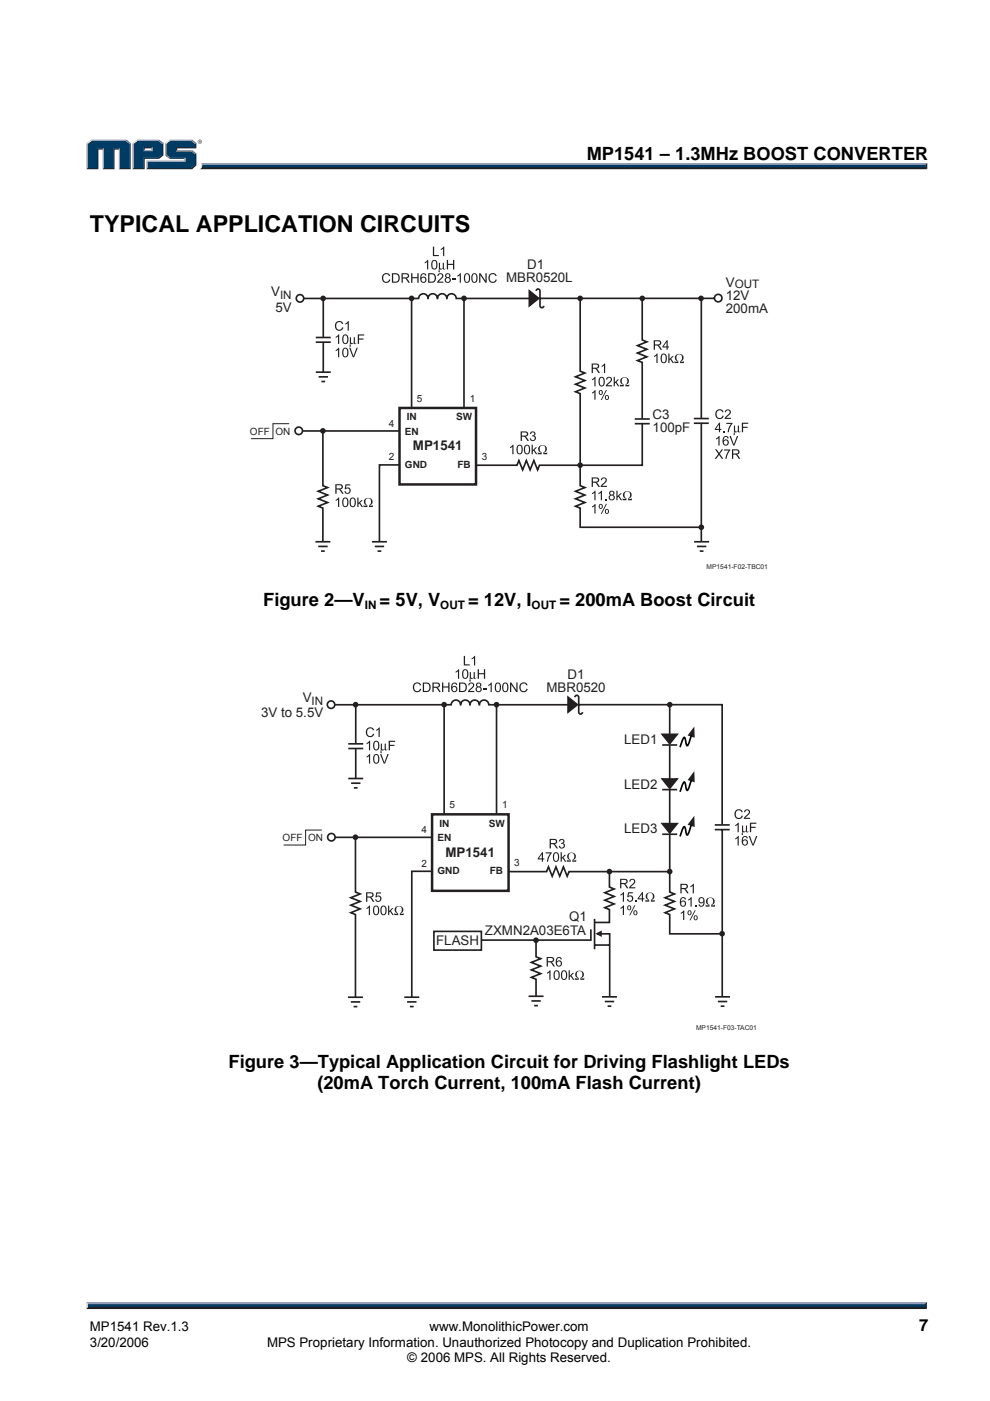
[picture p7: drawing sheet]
<svg xmlns="http://www.w3.org/2000/svg" width="210mm" height="297mm" viewBox="0 0 210 297" stroke-linecap="round" stroke-linejoin="round" font-family="sans-serif">
<path d="M42.7 34.6h153.9l-.4 .6h-153.4z" fill="#94a0b9"/>
<path d="M42.8 35.2h153.4l.4 .7h-154.3l.4-.3z" fill="#231f20"/>
<path d="M196.2 35l.4-.4v1.3l-.4-.4z" fill="#001339"/>
<path d="M42.9 35h153.3v.5h-153.4z" fill="#003b63"/>
<path d="M42.7 34.6l.2 .4-.1 .3-.2 .5h-.2a1.24 1.24 0 0 0 .3-1.2z" fill="#dcddde"/>
<path d="M30.4 32.1l.3-.3h1.3l.3 .3z" fill="#94a0b9"/>
<g fill="#003b63">
<path d="M18.6 30.5l.8-.6h7.2l.8 .6v5.1h-2v-4.1h-1.4v4.1h-2v-4.1h-1.4v4.1h-2z"/>
<path d="M28.3 30.5l.8-.6h2.2v1.3h-.9v.9h1.9v-.9h-1.3v-1.3h2.6l.8 .6v2.3l-.8 .6h-3.2v2.2h-2.1z"/>
<path d="M31.3 34.3h8v-.9h-3.2l-.9-.6v-2.3l.9-.6h4.4l.9 .6v.7h-4.1v.9h3.2l.9 .6v2.2l-.9 .7h-9.2z"/>
</g>
<path d="M35.9 29.7h4.8" fill="none" stroke="#94a0b9" stroke-width=".27"/>
<path d="M35 30.3l.9-.7 .2 .3-.8 .6z" fill="#dcddde"/>
<path d="M35.1 30.3v2.7" fill="none" stroke="#94a0b9" stroke-width=".27"/>
<path d="M35 33l.3-.2 .8 .6-.2 .3z" fill="#547194"/>
<path d="M35.9 33.5h3.4" fill="none" stroke="#001339" stroke-width=".27"/>
<g fill="#94a0b9">
<path d="M31 34h8.1v-.3l.2-.3v.9h-8z"/>
<path d="M31 34l.3 .3v1.3l-.3 .3z"/>
</g>
<path d="M37.3 31.2h4.1v-.7l.2-.2v1.2h-4v.3l-.3 .3z" fill="#001339"/>
<path d="M37.3 31.9h3.4" fill="none" stroke="#94a0b9" stroke-width=".27"/>
<path d="M40.7 31.8l.9 .7-.2 .2-.9-.6z" fill="#547194"/>
<g fill="#001339">
<path d="M31 35.9l.3-.3h9.2l.9-.7v-2.2l.2-.2v2.6l-.9 .8z"/>
<path d="M30.4 33.4h3.2l.8-.6v-2.3l.2-.2v2.7l-.9 .7h-3v2.2h-2.6l.2-.3h2.1z"/>
</g>
<path d="M33.7 29.6l.9 .7-.2 .2-.8-.6z" fill="#547194"/>
<path d="M29 29.7h4.7" fill="none" stroke="#94a0b9" stroke-width=".27"/>
<path d="M28.1 30.3l.9-.7 .1 .3-.8 .6z" fill="#dcddde"/>
<path d="M28.2 30.3v5.6" fill="none" stroke="#94a0b9" stroke-width=".27"/>
<path d="M32 31.5l.3-.3v.9l-.3-.3z" fill="#94a0b9"/>
<g fill="#001339">
<path d="M30.4 31.2h1.9l-.3 .3h-1.3v.3l-.3 .3z"/>
<path d="M27.4 30.5l.3-.2v5.6h-2.5l.2-.3h2z"/>
</g>
<path d="M26.8 29.6l.9 .7-.3 .2-.8-.6z" fill="#547194"/>
<path d="M19.2 29.7h7.6" fill="none" stroke="#94a0b9" stroke-width=".27"/>
<path d="M18.3 30.3l.9-.7 .2 .3-.8 .6z" fill="#dcddde"/>
<path d="M18.5 30.3v5.6" fill="none" stroke="#94a0b9" stroke-width=".27"/>
<path d="M20.6 31.5h1.4l-.2 .2h-.9v4.2h-2.6l.3-.3h2z" fill="#001339"/>
<path d="M21.9 31.5v4.4" fill="none" stroke="#94a0b9" stroke-width=".27"/>
<path d="M24 31.5h1.4l-.2 .2h-.9v4.2h-2.5l.2-.3h2z" fill="#001339"/>
<path d="M25.3 31.5v4.4" fill="none" stroke="#94a0b9" stroke-width=".27"/>
<path d="M40.7 29.6l.9 .7-.2 .2-.9-.6z" fill="#547194"/>
<g fill="#231f20">
<path d="M18.7 276.8h177.4l.4 .7h-178.3z"/>
<path d="M41.9 30a.45 .45 0 0 1 .9 0 .45 .45 0 0 1-.9 0zM42 30a.37 .37 0 0 0 .7 0 .37 .37 0 0 0-.7 0zM42.2 29.8l.3 .1 .1 .4-.3-.2-.1 .2zM42.3 29.9v.1h.1z"/>
</g>
<path d="M18.3 276.1h178.2l-.4 .7h-177.4z" fill="#94a0b9"/>
<path d="M196.5 276.1v1.4l-.4-.4v-.6z" fill="#001339"/>
<path d="M18.7 276.5h177.4v.6h-177.4z" fill="#003b63"/>
<path d="M18.2 276l.5 .5v.6l-.5 .4z" fill="#dcddde"/>
<path d="M64.4 63.3h24.4a1 1 0 0 1 1-1 1 1 0 0 1 1 1 .99 .99 0 0 1 1-1 .99 .99 0 0 1 .9 1 .99 .99 0 0 1 1-1 .99 .99 0 0 1 1 1 1 1 0 0 1 1-1 1 1 0 0 1 1 1h15.6" fill="none" stroke="#231f20" stroke-width=".35"/>
<g fill="#231f20">
<circle cx="87.3" cy="63.3" r=".6"/>
<circle cx="68.5" cy="63.3" r=".6"/>
<circle cx="98.4" cy="63.3" r=".6"/>
<circle cx="123" cy="63.3" r=".6"/>
<circle cx="136.2" cy="63.3" r=".6"/>
<circle cx="148.6" cy="63.3" r=".6"/>
<circle cx="148.7" cy="111.8" r=".6"/>
<circle cx="123" cy="98.6" r=".6"/>
</g>
<g fill="#231f20" stroke="#231f20" stroke-width=".35">
<path d="M78.9 114.9h3.1z"/>
<path d="M147.2 114.9h3.2z"/>
<path d="M67 71.6h3.1z"/>
<path d="M67 78.9h3.1z"/>
<path d="M147.1 88.7h3.2z"/>
<path d="M134.6 88.8h3.2z"/>
<path d="M98.4 63.3v23.2z"/>
<path d="M112.2 61.7l2 1.6-2 1.5z"/>
</g>
<g fill="none" stroke="#231f20" stroke-width=".35">
<path d="M67 72.5h3.1M67.6 79.9h1.9M68.5 63.3v8.2M68.5 72.6v6.3M87.3 63.3v23.2M113.7 61.7a.4 .4 0 0 1 .4-.4 .4 .4 0 0 1 .4 .4v3.1a.4 .4 0 0 0 .4 .4 .4 .4 0 0 0 .4-.4M114.5 63.3h37M123 63.3v15.4l1 .4-2 .8 2 .8-2 .8 2 .8-2 .8 1 .4v19.5l1 .4-2 .8 2 .8-2 .7 2 .8-2 .8 1 .4v4.1h25.6M136.2 63.3v8.8l.9 .4-1.9 .8 1.9 .8-1.9 .8 1.9 .7-1.9 .8 1 .4v12M148.7 63.3v25.4M64 91.4h20.7M68.1 80.9h.8"/>
<path d="M84.7 98.6h-4.3v16.3M134.6 89.8h3.2M136.2 89.8v8.8h-21.8l-.4 1-.8-2-.8 2-.8-2-.8 2-.8-2-.4 1h-8.6M147.1 89.7h3.2M148.7 89.8v25M79.5 115.9h1.9M80.1 116.8h.7M147.8 115.9h2M148.4 116.8h.8"/>
<circle cx="63.6" cy="63.3" r=".79"/>
<circle cx="152.3" cy="63.2" r=".79"/>
<circle cx="63.3" cy="91.3" r=".79"/>
</g>
<path d="M84.7 86.5h16.2v16.2h-16.2z" fill="none" stroke="#231f20" stroke-width=".53"/>
<path d="M61.3 89.8h-3.4v3.2h-4.7" fill="none" stroke="#231f20" stroke-width=".21"/>
<circle cx="68.5" cy="91.4" r=".6" fill="#231f20"/>
<path d="M66.9 114.9h3.2z" fill="#231f20" stroke="#231f20" stroke-width=".35"/>
<path d="M68.5 91.4v11.6l1 .4-2 .8 2 .8-2 .7 2 .8-2 .8 1 .4v7.2M67.5 115.9h2M68.1 116.8h.8" fill="none" stroke="#231f20" stroke-width=".35"/>
<g fill="#231f20">
<path d="M91.8 52.3h.3v1.8h.9v.2h-1.2z"/>
<path d="M93.5 52.8l.7-.5v2h-.3v-1.6l-.4 .3z"/>
<path d="M90 55.6l.8-.5v2h-.3v-1.6l-.5 .3z"/>
<path d="M93.1 55.7h.2v1l.1 .3 .5-.2v-1.1h.2v1.2l.2 .1 .2-.2-.4 .4-.2-.3-.3 .3-.4-.2v.5l-.1 .3-.1-.3z"/>
<path d="M94.7 55.1h.3v.8h1v-.8h.3v2h-.3v-.9h-1v.9h-.3z"/>
<path d="M81.3 58.1a.88 .88 0 0 1 1.4 .4h-.2a.68 .68 0 0 0-1-.2 .68 .68 0 0 0-.2 .9 .61 .61 0 0 0 .6 .5 .61 .61 0 0 0 .6-.5l.3 .1a.97 .97 0 0 1-1.4 .5 .97 .97 0 0 1-.3-1.4z"/>
<path d="M87.2 57.9h.2v.9h1.1v-.9h.3v2h-.3v-.9h-1.1v.9h-.2z"/>
<path d="M92.9 58.1a.66 .66 0 0 1 1 .1 .66 .66 0 0 1-.3 1l-.6 .5h1v.2h-1.3l.3-.5a1.11 1.11 0 0 0 .6-1.2h-.4l-.2 .3h-.3z"/>
<path d="M95.8 59.1h.8v.2h-.8z"/>
<path d="M97 58.4l.7-.5v2h-.2v-1.5l-.5 .3z"/>
<path d="M101.6 57.9h.3l1 1.6v-1.6h.3v2h-.3l-1-1.5v1.5h-.3z"/>
<path d="M103.9 58.1a.88 .88 0 0 1 1.4 .4h-.3a.68 .68 0 0 0-.9-.2 .68 .68 0 0 0-.2 .9 .61 .61 0 0 0 .6 .5 .61 .61 0 0 0 .6-.5l.2 .1a.97 .97 0 0 1-1.3 .5 .97 .97 0 0 1-.3-1.4z"/>
<path d="M71.3 68.3a.88 .88 0 0 1 1.5 .3l-.3 .1a.68 .68 0 0 0-1-.3 .68 .68 0 0 0-.2 1 .61 .61 0 0 0 .6 .5 .61 .61 0 0 0 .6-.5l.3 .1a.97 .97 0 0 1-1.4 .5 .97 .97 0 0 1-.3-1.5z"/>
<path d="M73.2 68.6l.8-.5v2h-.3v-1.6l-.5 .3z"/>
<path d="M71.2 71.4l.7-.5v2h-.2v-1.6l-.5 .3z"/>
<path d="M74.2 71.5h.2v1l.2 .3 .4-.2v-1.1h.2l.1 1.2 .1 .1 .2-.2-.4 .4-.2-.3-.3 .2-.4-.1 .1 .5-.2 .3-.1-.3z"/>
<path d="M75.9 70.9h1.3v.2h-1.1v.7h1v.2h-1v.9h-.2z"/>
<path d="M71.2 74.2l.7-.5v2h-.2v-1.5l-.5 .3z"/>
<path d="M74 73.7h.3l.6 1.8 .7-1.8h.3l-.8 2h-.3z"/>
<path d="M73.3 102.7h1v.2h-.8l-.2 .6a.67 .67 0 0 1 1 .3 .67 .67 0 0 1-.4 .9 .67 .67 0 0 1-.9-.5l.3-.1a.45 .45 0 0 0 .6 .3 .45 .45 0 0 0 .1-.7 .45 .45 0 0 0-.6 0h-.3z"/>
<path d="M71.2 106l.7-.5v2h-.2v-1.6l-.5 .3z"/>
<path d="M75.8 105.5h.2v1.1l.6-.6h.3l-.5 .6 .6 .9h-.3l-.5-.8-.2 .2v.6h-.2z"/>
<path d="M77.4 105.8a.9 .9 0 0 1 1.4 0 .9 .9 0 0 1-.4 1.4h.4l.3-.2v.5h-.9l.1-.4a.71 .71 0 0 0 .4-1 .71 .71 0 0 0-1-.3l-.2 .7 .4 .6v.4h-.8v-.5l.2 .2h.5a.88 .88 0 0 1-.4-1.4z"/>
<path d="M112.5 91.6a.54 .54 0 0 1 .9 0 .54 .54 0 0 1-.1 .8 .63 .63 0 0 1 0 1.1 .63 .63 0 0 1-1-.5l.3-.1a.4 .4 0 0 0 .5 .4 .4 .4 0 0 0 .3-.5 .4 .4 0 0 0-.6-.3v-.2a.35 .35 0 0 0 .5-.3 .35 .35 0 0 0-.4-.4 .35 .35 0 0 0-.3 .4h-.3z"/>
<path d="M108.1 94.8l.8-.5v2h-.3v-1.6l-.5 .3z"/>
<path d="M112.7 94.3h.3v1.1l.6-.6h.3l-.6 .6 .6 .9h-.3l-.5-.7-.1 .1v.6h-.3z"/>
<path d="M114.3 94.6a.9 .9 0 0 1 1.4 .1 .9 .9 0 0 1-.4 1.3h.5l.2-.1v.4h-.8v-.4a.71 .71 0 0 0 .4-1 .71 .71 0 0 0-1-.3l-.2 .8 .4 .5 .1 .4h-.9v-.4l.3 .1h.4a.88 .88 0 0 1-.4-1.4z"/>
<path d="M127.6 101.4a.66 .66 0 0 1 1 .1 .66 .66 0 0 1-.4 1l-.5 .5h1v.2h-1.4l.3-.5a1.11 1.11 0 0 0 .7-1.2l-.4-.1-.3 .4h-.2z"/>
<path d="M125.5 104.5l.8-.5v2.1h-.3v-1.6l-.5 .3z"/>
<path d="M126.9 104.5l.7-.5v2.1h-.2v-1.6l-.5 .3z"/>
<path d="M128.4 105.8h.3v.3h-.3z"/>
<path d="M130.7 104h.2v1.2l.6-.6h.3l-.5 .5 .6 1h-.3l-.5-.8-.2 .2v.6h-.2z"/>
<path d="M132.3 104.4a.9 .9 0 0 1 1.4 0 .9 .9 0 0 1-.4 1.4h.5l.2-.2v.5h-.8v-.5a.71 .71 0 0 0 .4-.9 .71 .71 0 0 0-1-.3l-.2 .7 .4 .5v.5h-.8v-.5l.2 .2h.5a.88 .88 0 0 1-.4-1.4z"/>
<path d="M125.5 107.4l.8-.5v2h-.3v-1.6l-.5 .3z"/>
<path d="M127.6 77.6l.7-.5v2h-.2v-1.6l-.5 .3z"/>
<path d="M125.5 80.4l.8-.5v2h-.3v-1.6l-.5 .3z"/>
<path d="M128.7 80a.66 .66 0 0 1 1 .2 .66 .66 0 0 1-.4 .9l-.5 .6h1v.2h-1.4l.3-.5a1.11 1.11 0 0 0 .7-1.2l-.4-.1-.3 .4h-.2z"/>
<path d="M130.1 79.9h.3v1.1l.5-.6h.4l-.6 .6 .6 .9h-.3l-.5-.7-.1 .1v.6h-.3z"/>
<path d="M131.7 80.2a.9 .9 0 0 1 1.4 .1 .9 .9 0 0 1-.4 1.3h.5l.2-.1v.4h-.8v-.4a.71 .71 0 0 0 .4-1 .71 .71 0 0 0-1-.3l-.2 .8 .4 .5 .1 .4h-.9v-.4l.3 .1h.4a.88 .88 0 0 1-.4-1.4z"/>
<path d="M125.5 83.2l.8-.5v2h-.3v-1.5l-.5 .3z"/>
<path d="M138.7 75.5l.7-.5v2h-.2v-1.6l-.5 .3z"/>
<path d="M141.7 75h.2v1.1l.6-.6h.4l-.6 .6 .6 .9h-.3l-.5-.8-.2 .2v.6h-.2z"/>
<path d="M143.3 75.3a.9 .9 0 0 1 1.4 0 .9 .9 0 0 1-.4 1.4h.5l.2-.2v.5h-.8v-.5a.71 .71 0 0 0 .4-.9 .71 .71 0 0 0-1-.3l-.2 .7 .4 .5 .1 .5h-.9v-.5l.2 .2h.5a.88 .88 0 0 1-.4-1.4z"/>
<path d="M152 87a.88 .88 0 0 1 1.4 .4h-.3a.68 .68 0 0 0-.9-.3 .68 .68 0 0 0-.2 1 .61 .61 0 0 0 .6 .5 .61 .61 0 0 0 .6-.5l.2 .1a.97 .97 0 0 1-1.3 .5 .97 .97 0 0 1-.3-1.5z"/>
<path d="M153.9 86.9a.66 .66 0 0 1 1 .2 .66 .66 0 0 1-.4 1l-.5 .5h1v.2h-1.4l.3-.5a1.11 1.11 0 0 0 .7-1.2l-.4-.1-.3 .4h-.2z"/>
<path d="M153.3 91.4h.3v.2h-.3z"/>
<path d="M154 89.6h1.3l-.6 1.2-.2 .8h-.2l.1-.5 .6-1.2h-1z"/>
<path d="M155.6 90.2h.3v1l.1 .3 .4-.2v-1.1h.3v1.2l.1 .2 .2-.2-.3 .3-.3-.3-.3 .3-.4-.1 .1 .4-.1 .3-.2-.3z"/>
<path d="M157.3 89.6h1.4v.3h-1.1v.6h.9v.2h-.9v.9h-.3z"/>
<path d="M151.8 92.9l.8-.5v2.1h-.3v-1.6l-.5 .3z"/>
<path d="M154.7 92.4h.3l.6 1.8 .6-1.8h.3l-.8 2.1h-.2z"/>
<path d="M151.6 95.3h.3l.6 .7 .5-.7h.3l-.7 .9 .8 1.1h-.4l-.6-.9-.6 .9h-.3l.8-1.1z"/>
<path d="M153.5 95.3h1.3l-.6 1.2-.1 .8h-.3l.1-.6 .6-1.2h-1z"/>
<path d="M91.7 55.2a.81 .81 0 0 1 .9 .2 .81 .81 0 0 1 .1 1 .7 .7 0 0 1-.8 .8 .7 .7 0 0 1-.5-1.1l.1-.5zM91.8 55.4a1.11 1.11 0 0 0 .3 1.6 1.04 1.04 0 0 0 0-1.7z"/>
<path d="M83.1 57.9h.7a1.01 1.01 0 0 1 1 1 1.01 1.01 0 0 1-1 1h-.7zM83.4 58.2v1.5h.4a.78 .78 0 0 0 .7-.8 .78 .78 0 0 0-.7-.7z"/>
<path d="M85.1 57.9h.9a.56 .56 0 0 1 .7 .5 .56 .56 0 0 1-.5 .6l.7 .9h-.3l-.6-.7-.3-.2h-.3v.9h-.3zM85.4 58.2v.6h.6a.35 .35 0 0 0 .5-.3 .35 .35 0 0 0-.5-.3z"/>
<path d="M89.3 58.2l.3-.3 .4 .1 .4 .4h-.3a.42 .42 0 0 0-.5-.2 .42 .42 0 0 0-.3 .5v.2a.64 .64 0 0 1 1 .1 .64 .64 0 0 1-.2 .9 .64 .64 0 0 1-.9-.3l-.1-1zM89.4 59.3a.45 .45 0 0 0 .9 0 .45 .45 0 0 0-.9 0z"/>
<path d="M90.8 57.9h.7a1.01 1.01 0 0 1 .9 1 1.01 1.01 0 0 1-.9 1h-.7zM91 58.2v1.5h.5a.78 .78 0 0 0 .7-.8 .78 .78 0 0 0-.7-.7z"/>
<path d="M94.5 58.1a.54 .54 0 0 1 .8-.1 .54 .54 0 0 1-.1 .9 .6 .6 0 0 1 .2 .9 .6 .6 0 0 1-.9 0 .6 .6 0 0 1 .2-.9l-.3-.3zM94.5 59.4a.41 .41 0 0 0 .8 0 .41 .41 0 0 0-.8 0zM94.6 58.4a.35 .35 0 0 0 .7 0 .35 .35 0 0 0-.7 0z"/>
<path d="M98.6 58a.81 .81 0 0 1 1 .2 .81 .81 0 0 1 .1 1 .7 .7 0 0 1-.8 .8 .7 .7 0 0 1-.5-1v-.6zM98.7 58.3a1.11 1.11 0 0 0 .3 1.5 1.03 1.03 0 0 0 0-1.7z"/>
<path d="M100.2 58a.81 .81 0 0 1 .9 .2 .81 .81 0 0 1 .1 1 .7 .7 0 0 1-.8 .8 .7 .7 0 0 1-.5-1l.1-.6zM100.3 58.3a1.11 1.11 0 0 0 .3 1.5 1.03 1.03 0 0 0 0-1.7z"/>
<path d="M72.8 71a.81 .81 0 0 1 1 .2 .81 .81 0 0 1 .1 .9 .7 .7 0 0 1-.8 .8 .7 .7 0 0 1-.5-1v-.5zM72.9 71.2a1.11 1.11 0 0 0 .3 1.6 1.03 1.03 0 0 0 0-1.7z"/>
<path d="M72.8 73.8a.81 .81 0 0 1 1 .2 .81 .81 0 0 1 .1 1 .7 .7 0 0 1-.8 .8 .7 .7 0 0 1-.5-1.1v-.5zM72.9 74.1a1.11 1.11 0 0 0 .3 1.5 1.03 1.03 0 0 0 0-1.7z"/>
<path d="M71.1 102.7h.9a.56 .56 0 0 1 .7 .4 .56 .56 0 0 1-.6 .7l.8 .9h-.4l-.5-.8-.3-.1h-.3v.9h-.3zM71.4 102.9v.6h.5a.35 .35 0 0 0 .5-.2 .35 .35 0 0 0-.4-.4z"/>
<path d="M72.8 105.6a.81 .81 0 0 1 1 .2 .81 .81 0 0 1 .1 .9 .7 .7 0 0 1-.8 .8 .7 .7 0 0 1-.5-1v-.6zM72.9 105.8a1.11 1.11 0 0 0 .3 1.5 1.03 1.03 0 0 0 0-1.6z"/>
<path d="M74.4 105.6a.81 .81 0 0 1 .9 .2 .81 .81 0 0 1 .1 .9 .7 .7 0 0 1-.8 .8 .7 .7 0 0 1-.5-1l.1-.6zM74.5 105.8a1.11 1.11 0 0 0 .3 1.5 1.04 1.04 0 0 0 0-1.6z"/>
<path d="M110.4 91.5h.9a.56 .56 0 0 1 .7 .4 .56 .56 0 0 1-.6 .7l.8 .9h-.4l-.5-.8-.3-.1h-.3v.9h-.3zM110.7 91.7v.7h.5a.35 .35 0 0 0 .5-.3 .35 .35 0 0 0-.4-.4z"/>
<path d="M109.8 94.4a.81 .81 0 0 1 .9 .2 .81 .81 0 0 1 .1 .9 .7 .7 0 0 1-.8 .8 .7 .7 0 0 1-.5-1l.1-.6zM109.9 94.6a1.11 1.11 0 0 0 .3 1.5 1.03 1.03 0 0 0 0-1.6z"/>
<path d="M111.4 94.4a.81 .81 0 0 1 .9 .2 .81 .81 0 0 1 .1 .9 .7 .7 0 0 1-.8 .8 .7 .7 0 0 1-.5-1v-.6zM111.5 94.6a1.11 1.11 0 0 0 .2 1.5 1.03 1.03 0 0 0 0-1.6z"/>
<path d="M125.4 101.2h.9a.56 .56 0 0 1 .7 .5 .56 .56 0 0 1-.5 .6l.7 .9h-.3l-.5-.7-.4-.2h-.3v.9h-.3zM125.7 101.4v.7h.6a.35 .35 0 0 0 .5-.3 .35 .35 0 0 0-.5-.4z"/>
<path d="M129.3 104.2a.54 .54 0 0 1 .8 0 .54 .54 0 0 1-.1 .8 .6 .6 0 0 1 .2 .9 .6 .6 0 0 1-.9 0 .6 .6 0 0 1 .1-.9l-.3-.3zM129.3 105.5a.41 .41 0 0 0 .8 0 .41 .41 0 0 0-.8 0zM129.4 104.6a.33 .33 0 0 0 .6 0 .33 .33 0 0 0-.6 0z"/>
<path d="M127.1 107a.48 .48 0 0 1 .7 0 .48 .48 0 0 1-.2 .7 .48 .48 0 0 1-.6-.2zM127.2 107.1l.1 .6a.31 .31 0 0 0 .3-.3 .31 .31 0 0 0-.4-.3zM128.5 106.8h.2l-1.1 2.2h-.2zM128.4 108a.48 .48 0 0 1 .7 .1 .48 .48 0 0 1-.2 .7 .48 .48 0 0 1-.6-.2zM128.5 108.1l.1 .7a.31 .31 0 0 0 .3-.4 .31 .31 0 0 0-.4-.3z"/>
<path d="M125.4 77.1h.9a.56 .56 0 0 1 .7 .4 .56 .56 0 0 1-.5 .7l.7 .9h-.3l-.5-.8-.4-.1h-.3v.9h-.3zM125.7 77.3v.7h.6a.35 .35 0 0 0 .5-.3 .35 .35 0 0 0-.5-.4z"/>
<path d="M127.2 80a.81 .81 0 0 1 .9 .2 .81 .81 0 0 1 .1 .9 .7 .7 0 0 1-.8 .8 .7 .7 0 0 1-.5-1l.1-.6zM127.3 80.2a1.11 1.11 0 0 0 .3 1.5 1.03 1.03 0 0 0 0-1.6z"/>
<path d="M127.1 82.8a.48 .48 0 0 1 .7 .1 .48 .48 0 0 1-.2 .7 .48 .48 0 0 1-.6-.2zM127.2 82.9l.1 .7a.31 .31 0 0 0 .3-.4 .31 .31 0 0 0-.4-.3zM128.5 82.7h.2l-1.1 2.1h-.2zM128.4 83.9a.48 .48 0 0 1 .7 0 .48 .48 0 0 1-.2 .7 .48 .48 0 0 1-.6-.2zM128.5 84l.1 .6a.31 .31 0 0 0 .3-.3 .31 .31 0 0 0-.4-.3z"/>
<path d="M138.6 72.1h.9a.56 .56 0 0 1 .7 .5 .56 .56 0 0 1-.6 .6l.8 1h-.4l-.5-.8-.3-.1h-.3v.9h-.3zM138.9 72.4v.6h.5a.35 .35 0 0 0 .5-.3 .35 .35 0 0 0-.4-.3z"/>
<path d="M141.4 72.1h.2v1.3h.2v.3h-.2v.5h-.3v-.5h-.9v-.3zM141.3 72.5l-.6 .9h.6z"/>
<path d="M140.4 75.1a.81 .81 0 0 1 .9 .2 .81 .81 0 0 1 .1 .9 .7 .7 0 0 1-.8 .8 .7 .7 0 0 1-.5-1v-.6zM140.4 75.3a1.11 1.11 0 0 0 .3 1.5 1.03 1.03 0 0 0 0-1.6z"/>
<path d="M152.5 89.6h.2v1.3h.2v.3h-.2v.4h-.3v-.4h-.9v-.3zM152.4 90l-.6 .9h.6z"/>
<path d="M153.4 92.7l.3-.2h.4l.4 .4-.3 .1a.42 .42 0 0 0-.5-.3 .42 .42 0 0 0-.3 .5v.2a.64 .64 0 0 1 1 .1 .64 .64 0 0 1-.2 1 .64 .64 0 0 1-.9-.4l-.1-.9zM153.5 93.9a.45 .45 0 0 0 .9 0 .45 .45 0 0 0-.9 0z"/>
<path d="M155.2 95.3h.9a.56 .56 0 0 1 .7 .4 .56 .56 0 0 1-.6 .7l.8 .9h-.4l-.5-.8-.3-.1h-.3v.9h-.3zM155.5 95.5v.6h.5a.35 .35 0 0 0 .5-.2 .35 .35 0 0 0-.4-.4z"/>
</g>
<path d="M71 149.4h24.7a1 1 0 0 1 1-1 1 1 0 0 1 1 1 .99 .99 0 0 1 1-1 .99 .99 0 0 1 .9 1 .99 .99 0 0 1 1-1 .99 .99 0 0 1 1 1 1 1 0 0 1 1-1 1 1 0 0 1 1 1h16.9" fill="none" stroke="#231f20" stroke-width=".35"/>
<g fill="#231f20">
<path d="M77.9 154.4a.88 .88 0 0 1 1.4 .4h-.2a.68 .68 0 0 0-1-.2 .68 .68 0 0 0-.2 .9 .61 .61 0 0 0 .6 .6 .61 .61 0 0 0 .6-.6l.2 .1a.97 .97 0 0 1-1.3 .5 .97 .97 0 0 1-.3-1.4z"/>
<path d="M79.8 154.7l.7-.5v2.1h-.2v-1.6l-.5 .3z"/>
<path d="M77.7 157.6l.8-.6v2.1h-.3v-1.6l-.5 .3z"/>
<path d="M80.7 157.7h.3v.9l.1 .3 .5-.2v-1h.2v1.2l.1 .1 .3-.2-.4 .3-.2-.3-.4 .3-.4-.1 .1 .4-.1 .3-.1-.3z"/>
<path d="M82.4 157.1h1.4v.2h-1.1v.6h.9v.3h-.9v.9h-.3z"/>
<path d="M77.7 160.4l.8-.5v2h-.3v-1.6l-.5 .3z"/>
<path d="M80.6 159.9h.3l.6 1.8 .6-1.8h.3l-.8 2h-.2z"/>
<path d="M98.3 139.1h.3v1.8h1v.2h-1.3z"/>
<path d="M100 139.6l.7-.5v2h-.2v-1.6l-.5 .3z"/>
<path d="M96.6 142.4l.7-.5v2h-.2v-1.6l-.5 .3z"/>
<path d="M99.6 142.5h.2v.9l.2 .3 .4-.2v-1h.3v1.2l.1 .1 .2-.2-.3 .4-.3-.3-.3 .2-.4-.1 .1 .5-.1 .2-.2-.2z"/>
<path d="M101.3 141.9h.2v.8h1.1v-.8h.3v2h-.3v-.9h-1.1v.9h-.2z"/>
<path d="M87.9 144.9a.88 .88 0 0 1 1.4 .4h-.3a.68 .68 0 0 0-.9-.3 .68 .68 0 0 0-.3 1 .61 .61 0 0 0 .6 .5 .61 .61 0 0 0 .6-.5l.3 .1a.97 .97 0 0 1-1.4 .5 .97 .97 0 0 1-.3-1.4z"/>
<path d="M93.7 144.7h.3v.8h1v-.8h.3v2h-.3v-.9h-1v.9h-.3z"/>
<path d="M99.5 144.9a.66 .66 0 0 1 1 .1 .66 .66 0 0 1-.4 1l-.5 .5h1v.2h-1.4l.3-.5a1.11 1.11 0 0 0 .7-1.2l-.4-.1-.3 .4h-.2z"/>
<path d="M102.4 145.9h.7v.2h-.7z"/>
<path d="M103.5 145.2l.8-.5v2h-.3v-1.5l-.5 .2z"/>
<path d="M108.1 144.7h.3l1.1 1.6v-1.6h.2v2h-.2l-1.1-1.6v1.6h-.3z"/>
<path d="M110.4 144.9a.88 .88 0 0 1 1.5 .4h-.3a.68 .68 0 0 0-1-.3 .68 .68 0 0 0-.2 1 .61 .61 0 0 0 .6 .5 .61 .61 0 0 0 .6-.5l.3 .1a.97 .97 0 0 1-1.4 .5 .97 .97 0 0 1-.3-1.4z"/>
<path d="M79.4 157.2a.81 .81 0 0 1 .9 .2 .81 .81 0 0 1 .1 .9 .7 .7 0 0 1-.8 .8 .7 .7 0 0 1-.5-1l.1-.6zM79.5 157.4a1.11 1.11 0 0 0 .3 1.5 1.04 1.04 0 0 0 0-1.6z"/>
<path d="M79.4 160a.81 .81 0 0 1 .9 .2 .81 .81 0 0 1 .1 .9 .7 .7 0 0 1-.8 .8 .7 .7 0 0 1-.5-1l.1-.6zM79.5 160.2a1.11 1.11 0 0 0 .3 1.5 1.04 1.04 0 0 0 0-1.6z"/>
<path d="M98.3 142a.81 .81 0 0 1 .9 .2 .81 .81 0 0 1 .1 .9 .7 .7 0 0 1-.8 .8 .7 .7 0 0 1-.5-1v-.6zM98.4 142.2a1.11 1.11 0 0 0 .2 1.5 1.04 1.04 0 0 0 0-1.6z"/>
<path d="M89.6 144.7h.7a1.01 1.01 0 0 1 1 1 1.01 1.01 0 0 1-.9 1h-.8zM89.9 144.9v1.6h.4a.78 .78 0 0 0 .7-.8 .78 .78 0 0 0-.7-.8z"/>
<path d="M91.7 144.7h.9a.56 .56 0 0 1 .7 .5 .56 .56 0 0 1-.6 .6l.8 .9h-.4l-.5-.8-.3-.1h-.3v.9h-.3zM92 144.9v.7h.5a.35 .35 0 0 0 .5-.3 .35 .35 0 0 0-.4-.4z"/>
<path d="M95.9 144.9l.3-.2h.4l.3 .5h-.2a.42 .42 0 0 0-.5-.3 .42 .42 0 0 0-.3 .6v.2a.64 .64 0 0 1 1 .1 .64 .64 0 0 1-.3 .9 .64 .64 0 0 1-.9-.3v-1zM95.9 146.1a.45 .45 0 0 0 .9 0 .45 .45 0 0 0-.9 0z"/>
<path d="M97.3 144.7h.7a1.01 1.01 0 0 1 1 1 1.01 1.01 0 0 1-.9 1h-.8zM97.6 144.9v1.6h.4a.78 .78 0 0 0 .7-.8 .78 .78 0 0 0-.7-.8z"/>
<path d="M101.1 144.9a.54 .54 0 0 1 .8-.1 .54 .54 0 0 1-.1 .8 .6 .6 0 0 1 .2 .9 .6 .6 0 0 1-1 0 .6 .6 0 0 1 .2-.9l-.3-.2zM101.1 146.1a.41 .41 0 0 0 .8 0 .41 .41 0 0 0-.8 0zM101.2 145.2a.33 .33 0 0 0 .6 0 .33 .33 0 0 0-.6 0z"/>
<path d="M105.2 144.8a.81 .81 0 0 1 .9 .2 .81 .81 0 0 1 .1 1 .7 .7 0 0 1-.8 .8 .7 .7 0 0 1-.5-1.1l.1-.5zM105.3 145.1a1.11 1.11 0 0 0 .3 1.5 1.04 1.04 0 0 0 0-1.7z"/>
<path d="M106.8 144.8a.81 .81 0 0 1 .9 .2 .81 .81 0 0 1 .1 1 .7 .7 0 0 1-.8 .8 .7 .7 0 0 1-.5-1.1v-.5zM106.9 145.1a1.11 1.11 0 0 0 .2 1.5 1.04 1.04 0 0 0 0-1.7z"/>
<circle cx="94.2" cy="149.4" r=".6"/>
<circle cx="75.4" cy="149.4" r=".6"/>
<circle cx="105.3" cy="149.4" r=".6"/>
<circle cx="142" cy="149.4" r=".6"/>
<circle cx="153.1" cy="198" r=".6"/>
<circle cx="142" cy="184.8" r=".6"/>
</g>
<g fill="#231f20" stroke="#231f20" stroke-width=".35">
<path d="M85.7 211.4h3.2z"/>
<path d="M151.6 211.3h3.2z"/>
<path d="M73.8 157.7h3.2z"/>
<path d="M73.8 165.1h3.2z"/>
<path d="M151.5 174.9h3.2z"/>
<path d="M105.3 149.4v23.3z"/>
<path d="M120.4 147.8l2 1.6-2 1.6z"/>
<path d="M126.6 198l.8-.4v.8z"/>
</g>
<g fill="none" stroke="#231f20" stroke-width=".35">
<path d="M73.8 158.7h3.2M75.4 149.4v8.3M75.4 158.7v6.4M94.2 149.4v23.3M121.9 147.8a.4 .4 0 0 1 .4-.4 .4 .4 0 0 1 .4 .4v3.2a.4 .4 0 0 0 .4 .4 .4 .4 0 0 0 .4-.4M122.7 149.4h30.4v25.4M71 177.5h20.6M74.4 166.1h2M75 167h.8M142 176.9v12.2l1 .4-2 .8 2 .8-2 .8 2 .8-2 .8 1 .4v4.1h11M151.5 175.9h3.2M153.1 175.9v35.4"/>
<path d="M91.6 184.7h-4.3v26.7M107.9 184.8h8l.4-1 .8 2 .8-2 .8 2 .8-2 .8 2 .4-1h21.3M125.3 197v2.3h-23.3M126.1 194.8v6.5M127.4 198h1.9v13.3M86.3 212.4h2M86.9 213.4h.8M126.1 200.4h3.2M152.2 212.3h2M152.8 213.3h.8"/>
<circle cx="70.2" cy="149.4" r=".79"/>
<circle cx="70.3" cy="177.5" r=".79"/>
</g>
<path d="M91.6 172.7h16.2v16.2h-16.2z" fill="none" stroke="#231f20" stroke-width=".53"/>
<path d="M68.2 176h-3.4v3.2h-4.7" fill="none" stroke="#231f20" stroke-width=".21"/>
<g fill="#231f20">
<path d="M146.4 187.9l.7-.5v2h-.2v-1.6l-.5 .3z"/>
<path d="M145.9 190.7l.8-.5v2h-.3v-1.6l-.5 .3z"/>
<path d="M147.4 191.9h.3v.3h-.3z"/>
<path d="M149.9 190.6a.9 .9 0 0 1 1.4 0 .9 .9 0 0 1-.4 1.3h.5l.2-.1v.4h-.8v-.4a.71 .71 0 0 0 .4-1 .71 .71 0 0 0-1-.3l-.2 .8 .4 .5v.4h-.8v-.4l.2 .1h.5a.88 .88 0 0 1-.4-1.3z"/>
<path d="M144.3 193.5l.8-.5v2h-.3v-1.5l-.5 .3z"/>
<path d="M144.3 187.4h.9a.56 .56 0 0 1 .7 .4 .56 .56 0 0 1-.6 .7l.7 .9h-.3l-.5-.8-.4-.1h-.3v.9h-.2zM144.5 187.6v.7h.6a.35 .35 0 0 0 .5-.3 .35 .35 0 0 0-.4-.4z"/>
<path d="M144.4 190.4l.3-.2h.4l.3 .5h-.2a.42 .42 0 0 0-.6-.3 .42 .42 0 0 0-.2 .6v.2a.64 .64 0 0 1 1 .1 .64 .64 0 0 1-.3 .9 .64 .64 0 0 1-.9-.4v-.9zM144.4 191.6a.45 .45 0 0 0 .9 0 .45 .45 0 0 0-.9 0z"/>
<path d="M148.2 190.4a.72 .72 0 0 1 .9-.1 .72 .72 0 0 1 .3 .9 .71 .71 0 0 1-.3 .9 .71 .71 0 0 1-1-.3l.2-.1a.45 .45 0 0 0 .7 .3 .45 .45 0 0 0 .1-.7 .64 .64 0 0 1-.9 0 .64 .64 0 0 1 0-.9zM148.3 190.9a.43 .43 0 0 0 .8 0 .43 .43 0 0 0-.8 0z"/>
<path d="M145.9 193.1a.48 .48 0 0 1 .7 .1 .48 .48 0 0 1-.1 .7 .48 .48 0 0 1-.7-.2zM146 193.2l.1 .7a.31 .31 0 0 0 .3-.4 .31 .31 0 0 0-.4-.3zM147.3 193h.2l-1.1 2.1h-.2zM147.2 194.2a.47 .47 0 0 1 .6 .1 .47 .47 0 0 1 0 .6 .47 .47 0 0 1-.7 0zM147.3 194.3l.1 .6a.31 .31 0 0 0 .3-.3 .31 .31 0 0 0-.4-.3z"/>
<circle cx="129.2" cy="184.8" r=".6"/>
</g>
<path d="M127.6 211.3h3.2z" fill="#231f20" stroke="#231f20" stroke-width=".35"/>
<path d="M129.2 184.8v3.3l1 .4-2 .8 2 .8-2 .8 2 .8-2 .7 1 .4v2.8h-3.2M128.2 212.3h2M128.8 213.3h.8" fill="none" stroke="#231f20" stroke-width=".35"/>
<g fill="#231f20">
<path d="M133.6 186.5a.66 .66 0 0 1 1 .1 .66 .66 0 0 1-.3 1l-.6 .5h1v.2h-1.3l.2-.5a1.11 1.11 0 0 0 .7-1.2h-.4l-.2 .3h-.3z"/>
<path d="M131.6 189.6l.7-.5v2.1h-.2v-1.6l-.5 .3z"/>
<path d="M133.2 189.2h1v.2h-.8l-.1 .6a.67 .67 0 0 1 .9 .3 .67 .67 0 0 1-.4 .9 .67 .67 0 0 1-.9-.6h.3a.45 .45 0 0 0 .6 .3 .45 .45 0 0 0 .2-.7 .45 .45 0 0 0-.7 0h-.3z"/>
<path d="M134.6 190.9h.3v.3h-.3z"/>
<path d="M137.1 189.5a.9 .9 0 0 1 1.4 0 .9 .9 0 0 1-.4 1.4h.5l.2-.2v.5h-.8v-.5a.71 .71 0 0 0 .4-.9 .71 .71 0 0 0-1-.3l-.2 .7 .4 .5 .1 .5h-.9v-.5l.3 .2h.4a.88 .88 0 0 1-.4-1.4z"/>
<path d="M131.6 192.5l.7-.5v2h-.2v-1.6l-.5 .3z"/>
<path d="M118.7 178a.54 .54 0 0 1 .8 0 .54 .54 0 0 1-.1 .8 .63 .63 0 0 1 0 1.1 .63 .63 0 0 1-.9-.5l.2-.1a.4 .4 0 0 0 .5 .4 .4 .4 0 0 0 .3-.5 .4 .4 0 0 0-.5-.3v-.2a.35 .35 0 0 0 .4-.3 .35 .35 0 0 0-.3-.4 .35 .35 0 0 0-.4 .4h-.2z"/>
<path d="M115.7 180.7h1.3l-.6 1.2-.2 .8h-.2v-.6l.7-1.2h-1z"/>
<path d="M118.9 180.7h.2v1.1l.6-.6h.3l-.5 .6 .6 .9h-.3l-.5-.7-.2 .1v.6h-.2z"/>
<path d="M120.5 181a.9 .9 0 0 1 1.4 .1 .9 .9 0 0 1-.4 1.3h.4l.3-.2v.5h-.9l.1-.4a.71 .71 0 0 0 .4-1 .71 .71 0 0 0-1-.3l-.2 .8 .4 .5v.4h-.8v-.5l.2 .2h.5a.88 .88 0 0 1-.4-1.4z"/>
<path d="M156 171.8a.88 .88 0 0 1 1.5 .4h-.3a.68 .68 0 0 0-1-.3 .68 .68 0 0 0-.2 1 .61 .61 0 0 0 .6 .5 .61 .61 0 0 0 .6-.5l.3 .1a.97 .97 0 0 1-1.4 .5 .97 .97 0 0 1-.3-1.5z"/>
<path d="M157.9 171.7a.66 .66 0 0 1 1.1 .2 .66 .66 0 0 1-.4 1l-.6 .5h1v.2h-1.3l.3-.5a1.11 1.11 0 0 0 .7-1.2l-.5-.1-.2 .4h-.3z"/>
<path d="M155.9 174.9l.7-.5v2h-.2v-1.5l-.5 .3z"/>
<path d="M157.3 175h.3v1l.1 .3 .4-.2v-1.1h.3v1.2l.1 .2 .2-.2-.3 .3-.3-.3-.3 .3-.4-.1 .1 .4-.1 .3-.2-.3z"/>
<path d="M159 174.4h1.4v.3h-1.1v.6h.9v.2h-.9v.9h-.3z"/>
<path d="M155.9 177.7l.7-.5v2.1h-.2v-1.6l-.5 .3z"/>
<path d="M158.7 177.2h.3l.7 1.8 .6-1.8h.3l-.8 2.1h-.3z"/>
<path d="M147.2 173l.1 2.3-1.5-.4z"/>
<path d="M131.5 186.3h.9a.56 .56 0 0 1 .7 .5 .56 .56 0 0 1-.6 .6l.7 .9h-.3l-.5-.7-.3-.2h-.4v.9h-.2zM131.7 186.6v.6h.6a.35 .35 0 0 0 .5-.3 .35 .35 0 0 0-.4-.3z"/>
<path d="M136.1 189.1h.2v1.4h.3v.2h-.3v.5h-.2v-.5h-.9v-.2zM136.1 189.6l-.7 .9h.7z"/>
<path d="M133.1 192.1a.48 .48 0 0 1 .7 0 .48 .48 0 0 1-.1 .7 .48 .48 0 0 1-.7-.2zM133.3 192.2v.6a.31 .31 0 0 0 .3-.3 .31 .31 0 0 0-.3-.3zM134.5 191.9h.2l-1.1 2.2h-.2zM134.4 193.2a.48 .48 0 0 1 .7 0 .48 .48 0 0 1-.1 .7 .48 .48 0 0 1-.7-.2zM134.6 193.3v.6a.31 .31 0 0 0 .3-.4 .31 .31 0 0 0-.3-.2z"/>
<path d="M116.5 177.9h.9a.56 .56 0 0 1 .7 .4 .56 .56 0 0 1-.5 .7l.7 .9h-.3l-.6-.8-.3-.1h-.3v.9h-.3zM116.8 178.1v.6h.6a.35 .35 0 0 0 .5-.2 .35 .35 0 0 0-.5-.4z"/>
<path d="M114.9 180.7h.2v1.3h.3v.2h-.3v.5h-.2v-.5h-.9v-.2zM114.9 181.1l-.7 .9h.7z"/>
<path d="M117.5 180.8a.81 .81 0 0 1 .9 .2 .81 .81 0 0 1 .1 .9 .7 .7 0 0 1-.8 .8 .7 .7 0 0 1-.5-1l.1-.6zM117.6 181a1.11 1.11 0 0 0 .3 1.5 1.04 1.04 0 0 0 0-1.6z"/>
<path d="M157.5 177.5l.3-.2h.4l.4 .4-.3 .1a.42 .42 0 0 0-.5-.3 .42 .42 0 0 0-.3 .5v.2a.64 .64 0 0 1 1 .1 .64 .64 0 0 1-.3 1 .64 .64 0 0 1-.9-.4v-.9zM157.5 178.7a.45 .45 0 0 0 .9 0 .45 .45 0 0 0-.9 0z"/>
</g>
<path d="M146.6 174.9l-.7 2-.2 .1-.2-.2-.2-1.3-.2-.2h-.1l-.8 2" fill="none" stroke="#000" stroke-width=".35"/>
<path d="M140.4 174.6h3.2l-1.6 2z" fill="#231f20" stroke="#231f20" stroke-width=".35"/>
<path d="M142 167.5v7.2M143.6 176.9h-3.2" fill="none" stroke="#231f20" stroke-width=".35"/>
<path d="M147.2 163.5l.1 2.4-1.5-.5z" fill="#231f20"/>
<path d="M146.6 165.4l-.7 2-.2 .2-.2-.2-.2-1.3-.2-.3-.1 .1-.8 2" fill="none" stroke="#000" stroke-width=".35"/>
<path d="M140.4 165.2h3.2l-1.6 1.9z" fill="#231f20" stroke="#231f20" stroke-width=".35"/>
<path d="M142 158v7.3M143.6 167.4h-3.2" fill="none" stroke="#231f20" stroke-width=".35"/>
<path d="M147.2 154l.1 2.4-1.5-.5z" fill="#231f20"/>
<path d="M146.6 155.9l-.7 2.1-.2 .1-.2-.2-.2-1.3-.2-.2h-.1l-.8 2" fill="none" stroke="#000" stroke-width=".35"/>
<path d="M140.4 155.7h3.2l-1.6 2z" fill="#231f20" stroke="#231f20" stroke-width=".35"/>
<path d="M142 149.5v6.3M143.6 157.9l-3.2 .1M92 197.5h10.1v3.9h-10.1z" fill="none" stroke="#231f20" stroke-width=".35"/>
<g fill="#231f20">
<path d="M79.8 189.2h1v.2h-.8l-.1 .6a.67 .67 0 0 1 .9 .3 .67 .67 0 0 1-.4 .9 .67 .67 0 0 1-.9-.5l.3-.1a.45 .45 0 0 0 .6 .3 .45 .45 0 0 0 .2-.7 .45 .45 0 0 0-.7 0h-.3z"/>
<path d="M77.7 192.5l.7-.5v2h-.2v-1.6l-.5 .3z"/>
<path d="M82.3 192h.2v1.2l.6-.6h.3l-.5 .5 .6 .9h-.3l-.5-.7-.2 .1v.6h-.2z"/>
<path d="M83.9 192.4a.9 .9 0 0 1 1.4 0 .9 .9 0 0 1-.4 1.3h.5l.2-.1v.4h-.8v-.4a.71 .71 0 0 0 .4-1 .71 .71 0 0 0-1-.3l-.2 .8 .4 .5v.4h-.8v-.4l.2 .1h.5a.88 .88 0 0 1-.4-1.3z"/>
<path d="M77.6 189.2h.9a.56 .56 0 0 1 .7 .4 .56 .56 0 0 1-.5 .7l.7 .9h-.3l-.6-.8-.3-.1h-.3v.9h-.3zM77.9 189.4v.7h.6a.35 .35 0 0 0 .4-.3 .35 .35 0 0 0-.4-.4z"/>
<path d="M79.4 192.1a.81 .81 0 0 1 .9 .2 .81 .81 0 0 1 .1 .9 .7 .7 0 0 1-.8 .8 .7 .7 0 0 1-.5-1v-.6zM79.5 192.3a1.11 1.11 0 0 0 .2 1.5 1.04 1.04 0 0 0 0-1.6z"/>
<path d="M80.9 192.1a.81 .81 0 0 1 1 .2 .81 .81 0 0 1 .1 .9 .7 .7 0 0 1-.8 .8 .7 .7 0 0 1-.6-1l.1-.6zM81 192.3a1.11 1.11 0 0 0 .3 1.5 1.04 1.04 0 0 0 0-1.6z"/>
<circle cx="75.4" cy="177.5" r=".6"/>
</g>
<path d="M73.8 211.4h3.2z" fill="#231f20" stroke="#231f20" stroke-width=".35"/>
<path d="M75.4 177.6v11.5l1 .4-2 .8 2 .8-2 .8 2 .8-2 .8 1 .4v17.6M74.4 212.4h2M75 213.4h.8" fill="none" stroke="#231f20" stroke-width=".35"/>
<g fill="#231f20">
<path d="M116 206.2l.7-.5v2h-.2v-1.5l-.5 .3z"/>
<path d="M120.6 205.7h.2v1.2l.6-.6h.3l-.5 .5 .6 .9h-.3l-.5-.7-.2 .2v.5h-.2z"/>
<path d="M122.2 206.1a.9 .9 0 0 1 1.4 0 .9 .9 0 0 1-.4 1.4h.4l.3-.2v.4h-.9l.1-.4a.71 .71 0 0 0 .4-1 .71 .71 0 0 0-1-.3l-.2 .8 .4 .5v.4h-.8v-.4l.2 .2h.5a.88 .88 0 0 1-.4-1.4z"/>
<path d="M115.9 202.9h.9a.56 .56 0 0 1 .7 .5 .56 .56 0 0 1-.6 .6l.8 .9h-.4l-.5-.8-.3-.1h-.3v.9h-.3zM116.2 203.1v.7h.5a.35 .35 0 0 0 .5-.3 .35 .35 0 0 0-.4-.4z"/>
<path d="M118 203.1l.3-.2h.5l.3 .5h-.2a.42 .42 0 0 0-.6-.3 .42 .42 0 0 0-.2 .6v.2a.64 .64 0 0 1 .9 .1 .64 .64 0 0 1-.2 .9 .64 .64 0 0 1-.9-.4l-.1-.9zM118.1 204.3a.45 .45 0 0 0 .9 0 .45 .45 0 0 0-.9 0z"/>
<path d="M117.7 205.8a.81 .81 0 0 1 .9 .2 .81 .81 0 0 1 .1 1 .7 .7 0 0 1-.8 .8 .7 .7 0 0 1-.5-1.1v-.5zM117.7 206.1a1.11 1.11 0 0 0 .3 1.5 1.04 1.04 0 0 0 0-1.7z"/>
<path d="M119.2 205.8a.81 .81 0 0 1 .9 .2 .81 .81 0 0 1 .1 1 .7 .7 0 0 1-.8 .8 .7 .7 0 0 1-.5-1.1l.1-.5zM119.3 206.1a1.11 1.11 0 0 0 .3 1.5 1.04 1.04 0 0 0 0-1.7z"/>
<circle cx="113.6" cy="199.3" r=".6"/>
</g>
<path d="M112.1 211.2h3.1z" fill="#231f20" stroke="#231f20" stroke-width=".35"/>
<path d="M113.7 199.4v3.5l.9 .4-1.9 .7 1.9 .8-1.9 .8 1.9 .8-1.9 .8 1 .4v3.7M112.7 212.2h2M113.3 213.2h.8" fill="none" stroke="#231f20" stroke-width=".35"/>
<text font-size="4.9" x="19" y="49.2">TYPICAL APPLICATION CIRCUITS</text>
<g font-size="3.9">
<text x="124.4" y="33.9">MP1541 – 1.3MHz BOOST CONVERTER</text>
<text x="55.8" y="128.6">Figure 2—V</text>
<text x="80.5" y="128.6">= 5V, V</text>
<text x="99.2" y="128.6">= 12V, I</text>
<text x="118.6" y="128.6">= 200mA Boost Circuit</text>
<text x="48.4" y="226.3">Figure 3—Typical Application Circuit for Driving Flashlight LEDs</text>
<text x="67.3" y="230.8">(20mA Torch Current, 100mA Flash Current)</text>
</g>
<text font-size="3.5" x="194.9" y="282.1">7</text>
<g font-size="2.8" fill="#231f20">
<text x="107.3" y="59.9">MBR0520L</text>
<text x="111.8" y="57">D1</text>
<text x="57.5" y="62.7">V</text>
<text x="153.9" y="60.8">V</text>
<text x="153.9" y="63.6">12V</text>
<text x="58.4" y="66.1">5V</text>
<text x="153.9" y="66.4">200mA</text>
<text x="138.4" y="88.8">C3</text>
<text x="87.6" y="95.5">MP1541</text>
<text x="138.4" y="91.6">100pF</text>
<text x="120.3" y="143.9">D1</text>
<text x="64.2" y="148.8">V</text>
<text x="115.9" y="146.7">MBR0520</text>
<text x="55.4" y="152">3V to 5.5V</text>
<text x="132.3" y="157.8">LED1</text>
<text x="132.3" y="167.2">LED2</text>
<text x="132.3" y="176.7">LED3</text>
<text x="94.5" y="181.6">MP1541</text>
<text x="120.7" y="195.3">Q1</text>
<text x="92.5" y="200.4">FLASH</text>
<text x="102.8" y="198.2">ZXMN2A03E6TA</text>
</g>
<g font-size="2.8">
<text x="19" y="285.5">3/20/2006</text>
<text x="19" y="282.1">MP1541 Rev.1.3</text>
<text x="56.6" y="285.5">MPS Proprietary Information. Unauthorized Photocopy and Duplication Prohibited.</text>
<text x="91.1" y="282.1">www.MonolithicPower.com</text>
<text x="86.4" y="288.8">© 2006 MPS. All Rights Reserved.</text>
</g>
<g font-size="2.5" fill="#231f20">
<text x="59.4" y="63.4">IN</text>
<text x="155.8" y="61.1">OUT</text>
<text x="66.1" y="149.6">IN</text>
</g>
<g font-size="2.5">
<text x="77.3" y="129.1">IN</text>
<text x="93.3" y="129.1">OUT</text>
<text x="112.7" y="129.1">OUT</text>
</g>
<g font-size="2.1" fill="#231f20">
<text x="86.3" y="89.1">IN</text>
<text x="88.4" y="85.2">5</text>
<text x="96.7" y="89.1">SW</text>
<text x="99.6" y="85.2">1</text>
<text x="53" y="92.2">OFF ON</text>
<text x="82.4" y="90.5">4</text>
<text x="85.9" y="92.2">EN</text>
<text x="82.4" y="97.6">2</text>
<text x="85.9" y="99.2">GND</text>
<text x="97" y="99.2">FB</text>
<text x="102.1" y="97.4">3</text>
<text x="95.3" y="171.3">5</text>
<text x="106.5" y="171.3">1</text>
<text x="59.9" y="178.3">OFF ON</text>
<text x="89.4" y="176.6">4</text>
<text x="92.8" y="178.3">EN</text>
<text x="93.2" y="175.3">IN</text>
<text x="103.6" y="175.3">SW</text>
<text x="89.4" y="183.8">2</text>
<text x="92.8" y="185.4">GND</text>
<text x="103.9" y="185.4">FB</text>
<text x="109" y="183.6">3</text>
</g>
<g font-size="1.4" fill="#231f20">
<text x="149.8" y="120.7">MP1541-F02-TBC01</text>
<text x="147.6" y="218.3">MP1541-F03-TAC01</text>
</g>
</svg>
